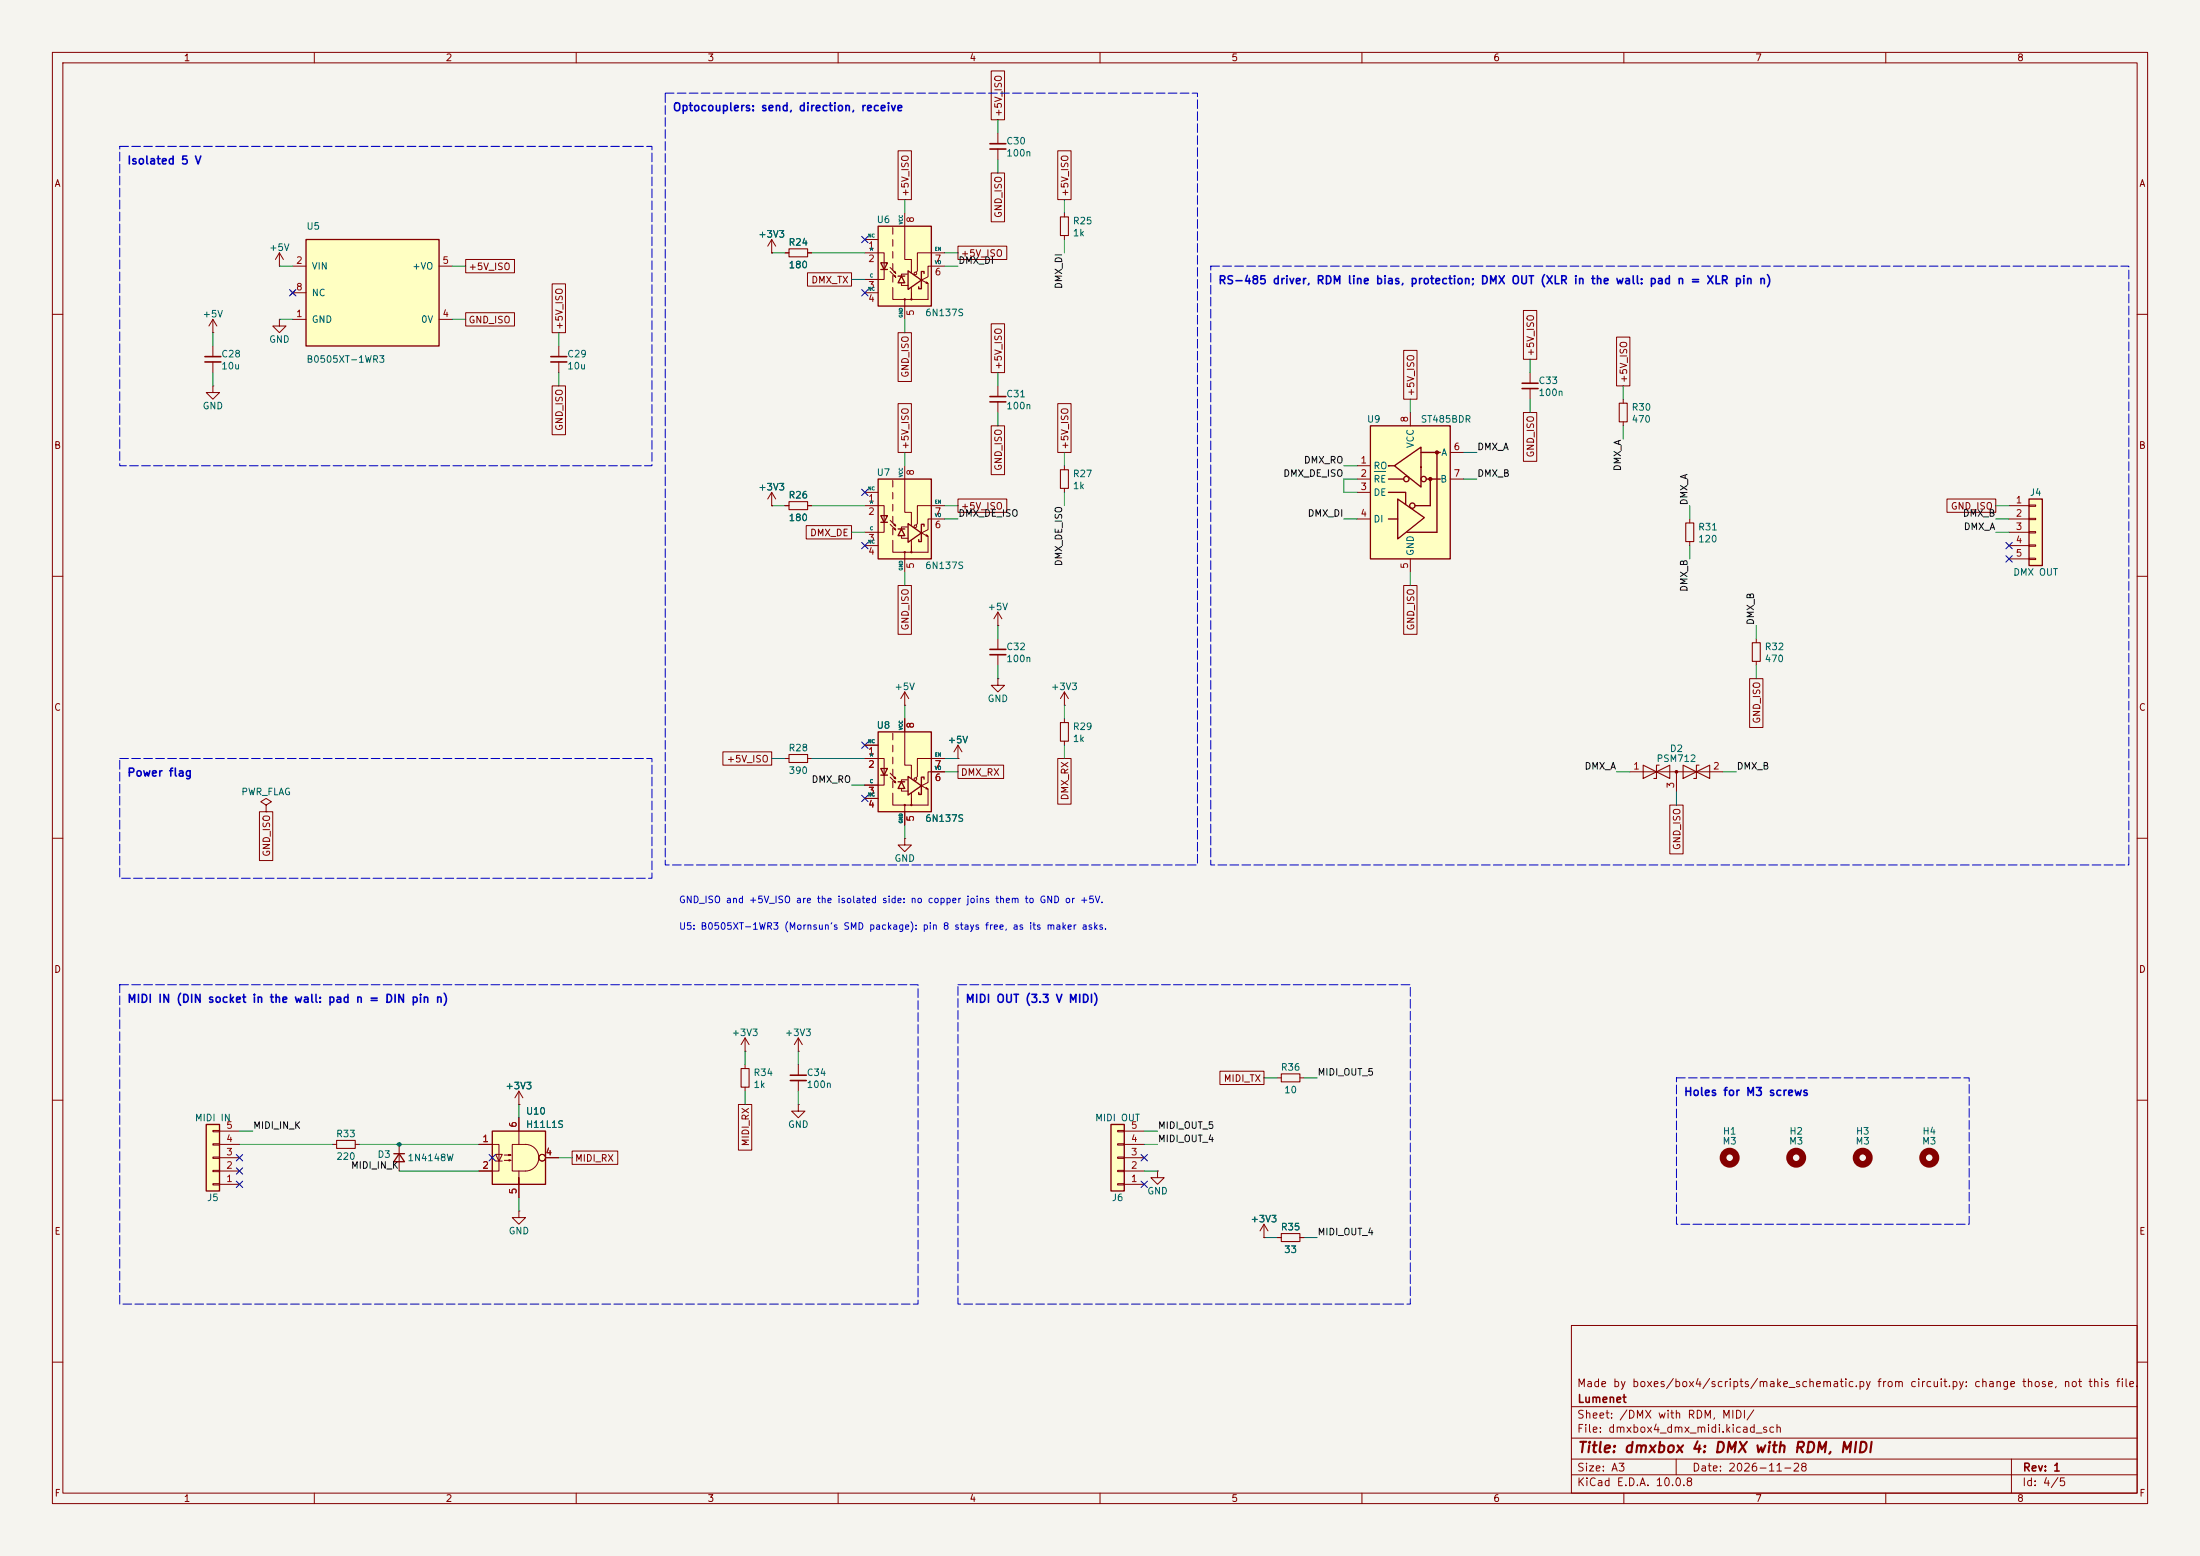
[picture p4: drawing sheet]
<svg xmlns="http://www.w3.org/2000/svg" width="420mm" height="297mm" viewBox="0 0 420 297" stroke-linecap="round" stroke-linejoin="round" font-family="sans-serif">
<path d="M0 0h420v297h-420z" fill="#f5f4ef" stroke="#f5f4ef" stroke-width=".19"/>
<g fill="none" stroke="#840000" stroke-width=".19">
<path d="M10 10h400v277h-400zM12 12h396v273h-396zM60 10v2M110 10v2M160 10v2M210 10v2M260 10v2M310 10v2M360 10v2M10 60h2M408 60h2M10 110h2"/>
<path d="M408 110h2M10 160h2M408 160h2M10 210h2M408 210h2M300 253h108v32h-108zM10 260h2M300 278.5h108M300 274.5h108M300 268.5h108M320 278.5v3M384 278.5v6.5"/>
<path d="M408 260h2M60 285v2M110 285v2M160 285v2M210 285v2M260 285v2M300 281.5h108M310 285v2M360 285v2"/>
</g>
<path d="M39.4 214.6h2.5v12.7h-2.5z" fill="#ffffc2"/>
<path d="M39.4 214.6h2.5v12.7h-2.5z" fill="none" stroke="#840000" stroke-width=".25"/>
<path d="M40.6 218.3h1.3v.3h-1.3zM40.6 215.8h1.3v.2h-1.3zM41.9 218.4h3.8M41.9 215.9h3.8M40.6 225.9h1.3v.3h-1.3zM40.6 223.4h1.3v.2h-1.3zM40.6 220.9h1.3v.2h-1.3zM41.9 226.1h3.8M41.9 223.5h3.8M41.9 221h3.8" fill="none" stroke="#840000" stroke-width=".19"/>
<circle cx="368.3" cy="221" r="1.27" fill="none" stroke="#840000" stroke-width="1.3"/>
<path d="M167.6 43.2h10.2v15.2h-10.2z" fill="#ffffc2"/>
<g fill="none" stroke="#840000" stroke-width=".19">
<path d="M165.1 48.3h3.7v5h-3.7M165.1 45.7h2.5M165.1 55.9h2.5M169.9 51.1l1.1 1-.4-.1 .2-.2 .2 .3M169.9 51.8l1.1 1.1-.4-.2 .2-.2 .2 .4M170.4 54.9v2.3h2.3M170.4 43.4v1.3M170.4 45.7v1.3M170.4 48v1.3M170.4 50.3v1.3M170.4 52.6v1.2M172.1 54.1v.4h1.3"/>
<path d="M172.7 40.6v8.9h1.3v2.6M173.2 52.3h-1.1v.4M174 55.9v1.3h-1.3v3.8M180.3 50.8h-3.1v2l-1.3 .7 1.3 .6v3.1h-3.2v-2.3M180.3 48.3h-5.2v3.4l-.2 .3"/>
<circle cx="174.8" cy="52.2" r=".25"/>
</g>
<path d="M167.6 43.2h10.2v15.2h-10.2zM168.1 50.2h1.3l-.6 1.2zM168.1 51.4h1.3M171.4 52.7h1.3M172.1 52.7l.6 1.3h-1.3zM173.4 51.7l2.5 1.8-2.5 1.7zM175.9 53.5v1.6h-.5v-.4M176.4 52.2v-.4h-.5v1.7" fill="none" stroke="#840000" stroke-width=".25"/>
<g fill="#840000" stroke="#840000" stroke-width=".19">
<path d="M176.9 53.8l.3 .3-.4-.1z"/>
<circle cx="172.7" cy="57.1" r=".13"/>
<circle cx="174" cy="57.1" r=".13"/>
</g>
<path d="M167.6 139.7h10.2v15.2h-10.2z" fill="#ffffc2"/>
<g fill="none" stroke="#840000" stroke-width=".19">
<path d="M170.4 140v1.2M172.7 137.2v8.9h1.3v2.5M165.1 144.8h3.7v5.1h-3.7M165.1 142.2h2.5M165.1 152.4h2.5M169.9 147.6l1.1 1.1-.4-.2 .2-.2 .2 .4M169.9 148.3l1.1 1.1-.4-.2 .2-.1 .2 .3M170.4 151.4v2.3h2.3M170.4 142.2v1.3M170.4 144.5v1.3M170.4 146.8v1.3M170.4 149.1v1.3"/>
<path d="M172.1 150.6v.4h1.3M173.2 148.8h-1.1v.4M174 152.4v1.3h-1.3v3.8M180.3 147.3h-3.1v2.1l-1.3 .6 1.3 .6v3.1h-3.2v-2.3M180.3 144.8h-5.2v3.4l-.2 .3M152.4 210.8v1.3h1.3l-1.3 1.3-1.3-1.3h1.3M152.4 210.8h.1M152.4 203.2v2M152.4 206.2v2.1M241.3 236.2h.1M241.3 233.7l-.8 1.2M241.3 233.7l.8 1.2"/>
<path d="M241.3 233.7v2.5M243.8 236.2h.8M248.2 236.2h.7"/>
<circle cx="174.8" cy="148.7" r=".25"/>
</g>
<path d="M167.6 139.7h10.2v15.2h-10.2zM168.1 146.7h1.3l-.6 1.3zM168.1 148h1.3M171.4 149.2h1.3M172.1 149.2l.6 1.3h-1.3zM173.4 148.2l2.5 1.8-2.5 1.8zM175.9 150v1.6h-.5v-.3M176.4 148.7v-.4h-.5v1.7" fill="none" stroke="#840000" stroke-width=".25"/>
<g fill="#840000" stroke="#840000" stroke-width=".19">
<path d="M176.9 150.3l.3 .3h-.4z"/>
<circle cx="172.7" cy="153.7" r=".13"/>
<circle cx="174" cy="153.7" r=".13"/>
</g>
<path d="M150.9 205.2h3M150.9 206.2h3" fill="none" stroke="#840000" stroke-width=".3"/>
<path d="M244.6 235.5h3.6v1.5h-3.6z" fill="none" stroke="#840000" stroke-width=".2"/>
<path d="M167.6 91.4h10.2v15.3h-10.2z" fill="#ffffc2"/>
<g fill="none" stroke="#840000" stroke-width=".19">
<path d="M203.2 40.6v.8M203.2 45v.7M106.7 66v2.1M106.7 69.1v2M309.9 76.2v.8M149.9 96.5h.7M154.2 96.5h.7M165.1 96.5h3.7v5.1h-3.7M165.1 94h2.5M169.9 99.3l1.1 1.1-.4-.2 .2-.2 .2 .4M170.4 91.7v1.3M170.4 94v1.3"/>
<path d="M170.4 96.3v1.2M170.4 98.6v1.2M172.7 88.9v8.9h1.3v2.5M180.3 99.1h-3.1v2l-1.3 .6 1.3 .7v3h-3.2v-2.3M180.3 96.5h-5.2v3.4l-.2 .3M309.9 80.5v.8M165.1 104.1h2.5M169.9 100.1l1.1 1.1-.4-.2 .2-.2 .2 .4M170.4 103.1v2.3h2.3M170.4 100.8v1.3M172.1 102.4v.3h1.3M173.2 100.6h-1.1v.4"/>
<path d="M174 104.1v1.3h-1.3v3.8M50.8 153.7l1-.7-1-.6-1 .6 1 .7v1.2M50.8 154.9h.1M172.7 160v1.3h1.3l-1.3 1.3-1.3-1.3h1.3M172.7 160h.1M76.2 218.4v5.1M99.1 210.8h.1M99.1 208.3l-.8 1.3M99.1 208.3l.7 1.3M99.1 208.3v2.5"/>
<circle cx="174.8" cy="100.5" r=".25"/>
</g>
<path d="M167.6 91.4h10.2v15.3h-10.2zM168.1 98.4h1.3l-.6 1.3zM168.1 99.7h1.3M173.4 99.9l2.5 1.8-2.5 1.8zM171.4 101h1.3M172.1 101l.6 1.2h-1.3zM175.9 101.7v1.7h-.5v-.4M176.4 100.5v-.4h-.5v1.6M75.2 220.2h2M76.2 220.2l1 1.5h-2z" fill="none" stroke="#840000" stroke-width=".25"/>
<g fill="#840000" stroke="#840000" stroke-width=".19">
<path d="M176.9 102.1l.3 .3-.4-.1z"/>
<circle cx="172.7" cy="105.4" r=".13"/>
<circle cx="174" cy="105.4" r=".13"/>
</g>
<path d="M105.2 68.1h3M105.2 69.1h3" fill="none" stroke="#840000" stroke-width=".3"/>
<path d="M202.4 41.4h1.6v3.6h-1.6zM309.1 77h1.5v3.5h-1.5zM150.6 95.8h3.6v1.5h-3.6z" fill="none" stroke="#840000" stroke-width=".2"/>
<path d="M94 215.9h10.1v10.2h-10.1z" fill="#ffffc2"/>
<path d="M94 215.9h10.1v10.2h-10.1z" fill="none" stroke="#840000" stroke-width=".25"/>
<g fill="none" stroke="#840000" stroke-width=".19">
<path d="M91.4 218.4h3.8v5.1h-3.8M97.8 218.4h2.5a2.54 2.54 0 0 1 2.6 2.6 2.54 2.54 0 0 1-2.6 2.5h-2.5zM99.1 213.4v5M94.6 220.3h1.3l-.7 1.3zM94.6 221.6h1.3M96.3 220.5h1.2l-.3 .1v-.3l.3 .2M96.3 221.5h1.2l-.3 .1v-.2l.3 .1M99.1 223.5v2.6v-1.3M99.1 231.1v1.3h1.2l-1.2 1.3-1.3-1.3h1.3M99.1 231.1h.1M99.1 226.1v2.5M104.1 221h2.6"/>
<circle cx="103.5" cy="221" r=".63"/>
</g>
<path d="M58.4 45.7h25.4v20.3h-25.4z" fill="#ffffc2"/>
<path d="M58.4 45.7h25.4v20.3h-25.4z" fill="none" stroke="#840000" stroke-width=".25"/>
<g fill="none" stroke="#840000" stroke-width=".19">
<path d="M55.5 55.5l.8 .8M55.9 50.8h2.5M55.9 55.9h2.5M56.3 55.5l-.8 .8M83.8 50.8h2.6M149.9 48.3h.7M154.2 48.3h.7M40.6 63.5h.1M40.6 61l-.7 1.2M40.6 61l.8 1.2M40.6 61v2.5M53.3 61v1.2h1.3l-1.3 1.3-1.2-1.3h1.2"/>
<path d="M53.3 61h.1M55.9 61h2.5M83.8 61h2.6M190.5 73.7v2M190.5 76.7v2M203.2 88.9v.8M203.2 93.2v.8M172.7 134.6h.1M172.7 132.1l-.7 1.3M172.7 132.1l.8 1.3M172.7 132.1v2.5M182.9 144.8h.1"/>
<path d="M182.9 142.2l-.8 1.3M182.9 142.2l.7 1.3M182.9 142.2v2.6M63.5 218.4h.8M67.8 218.4h.8"/>
</g>
<path d="M150.6 47.5h3.6v1.5h-3.6zM202.4 89.7h1.6v3.5h-1.6zM64.3 217.7h3.5v1.5h-3.5z" fill="none" stroke="#840000" stroke-width=".2"/>
<path d="M189 75.7h3M189 76.7h3" fill="none" stroke="#840000" stroke-width=".3"/>
<path d="M261.6 81.3h15.3v25.4h-15.3z" fill="#ffffc2"/>
<g fill="none" stroke="#840000" stroke-width=".25">
<path d="M261.6 81.3h15.3v25.4h-15.3zM265 94h3.4v2.3M265 91.4h3M265 99.1h1.7M265.2 88.9h-.2h1.1M266.2 88.9l5.1-3.6v7.7zM266.8 95.3l5.1 3.5-5.1 4.1zM271.3 86.4h3.7M272.3 91.4h2.7M273 91.4v5.1h-2.9M274.3 86.4v15.2h-5.7"/>
<circle cx="268.5" cy="91.4" r=".51"/>
<circle cx="269.6" cy="96.5" r=".51"/>
<circle cx="271.8" cy="91.4" r=".51"/>
</g>
<g fill="#840000" stroke="#840000" stroke-width=".25">
<circle cx="273.1" cy="91.4" r=".28"/>
<circle cx="274.3" cy="86.4" r=".28"/>
</g>
<g fill="none" stroke="#840000" stroke-width=".19">
<path d="M190.5 25.4v2M190.5 28.4v2.1M53.3 50.8h.1M53.3 48.3l-.7 1.2M53.3 48.3l.8 1.2M53.3 48.3v2.5M40.6 73.7v1.2h1.3l-1.3 1.3-1.2-1.3h1.2M40.6 73.7h.1M40.6 66v2.1M40.6 69.1v2M269.2 78.7v2.6M292.1 71.1v2.1"/>
<path d="M292.1 74.2v2M259.1 88.9h2.5M259.1 91.4h2.5M259.1 94h2.5M259.1 99.1h2.5M276.9 91.4h2.5M276.9 86.4h2.5M190.5 119.4h.1M190.5 116.8v2.6M190.5 116.8l-.8 1.3M190.5 116.8l.8 1.3M269.2 106.7v2.5"/>
<path d="M190.5 129.5v1.3h1.3l-1.3 1.3-1.3-1.3h1.3M190.5 129.5h.1M190.5 121.9v2.1M190.5 125v2M203.2 134.6h.1M203.2 132.1v2.5M203.2 137.2v.7M203.2 132.1l-.8 1.3M203.2 132.1l.8 1.3M335.3 121.9v.8M335.3 126.2v.8M149.9 144.8h.7"/>
<path d="M154.2 144.8h.7M203.2 141.5v.7"/>
</g>
<path d="M262.4 90h2.1" fill="none" stroke="#006464" stroke-width=".19"/>
<path d="M189 27.4h3M189 28.4h3M39.1 68.1h3.1M39.1 69.1h3.1M290.6 73.2h3M290.6 74.2h3M189 124h3M189 125h3" fill="none" stroke="#840000" stroke-width=".3"/>
<path d="M202.4 137.9h1.6v3.6h-1.6zM334.5 122.7h1.5v3.5h-1.5zM150.6 144h3.6v1.5h-3.6z" fill="none" stroke="#840000" stroke-width=".2"/>
<path d="M387.3 95.3h2.6v12.7h-2.6z" fill="#ffffc2"/>
<path d="M387.3 95.3h2.6v12.7h-2.6z" fill="none" stroke="#840000" stroke-width=".25"/>
<g fill="none" stroke="#840000" stroke-width=".19">
<path d="M147.3 48.3h.1M147.3 45.7v2.6M147.3 45.7l-.7 1.3M147.3 45.7l.8 1.3M147.3 96.5h.1M147.3 94l-.7 1.3M147.3 94l.8 1.3M147.3 94v2.5M322.6 99.1v.7M383.5 96.5h3.8M383.5 99.1h3.8M387.3 96.4h1.3v.2h-1.3z"/>
<path d="M387.3 98.9h1.3v.3h-1.3zM322.6 103.4v.7M383.5 101.6h3.8M383.5 104.1h3.8M383.5 106.7h3.8M387.3 101.5h1.3v.2h-1.3zM387.3 104h1.3v.3h-1.3zM387.3 106.6h1.3v.2h-1.3zM311.1 147.3h17.8M320 147.3v3.8M142.2 198.1l-.7 1.3M142.2 198.1l.8 1.3"/>
<path d="M142.2 198.1v2.6M152.4 198.1l-.8 1.3M152.4 198.1l.8 1.3M152.4 198.1v2.6M142.2 200.7h.1M142.2 203.2v.8M142.2 207.5v.8M152.4 200.7h.1"/>
</g>
<path d="M321.8 99.8h1.5v3.6h-1.5zM313.7 146.1v2.5l5.1-2.5v2.5zM316.7 146.1h-.5v2.5h-.5M321.3 146.1l5.1 2.5v-2.5l-5.1 2.5zM324.4 146.1h-.6v2.5h-.5M141.5 204h1.5v3.5h-1.5z" fill="none" stroke="#840000" stroke-width=".2"/>
<circle cx="320" cy="147.3" r=".25" fill="#840000" stroke="#840000" stroke-width=".19"/>
<g fill="none" stroke="#840000" stroke-width="1.3">
<circle cx="330.2" cy="221" r="1.27"/>
<circle cx="342.9" cy="221" r="1.27"/>
</g>
<path d="M212.1 214.6h2.5v12.7h-2.5z" fill="#ffffc2"/>
<path d="M212.1 214.6h2.5v12.7h-2.5z" fill="none" stroke="#840000" stroke-width=".25"/>
<g fill="none" stroke="#840000" stroke-width=".19">
<path d="M189.2 13.5h2.6v9.4h-2.6zM171.4 28.8h2.6v9.3h-2.6zM189.2 33h2.6v9.3h-2.6zM201.9 28.8h2.6v9.3h-2.6zM88.9 59.7h9.3v2.5h-9.3zM88.9 49.5h9.3v2.6h-9.3zM105.4 54.2h2.6v9.3h-2.6zM147.3 48.3h.1M149.9 48.3h.7M154.2 52.1h8.4v2.5h-8.4zM154.2 48.3h.7M182.9 47h9.3v2.5h-9.3z"/>
<path d="M290.8 59.3h2.6v9.3h-2.6zM105.4 73.7h2.6v9.3h-2.6zM171.4 63.5h2.6v9.3h-2.6zM171.4 77h2.6v9.4h-2.6zM189.2 61.8h2.6v9.3h-2.6zM201.9 77h2.6v9.4h-2.6zM268 66.9h2.5v9.3h-2.5zM290.8 78.7h2.6v9.4h-2.6zM308.6 64.3h2.6v9.4h-2.6zM147.3 96.5h.1M149.9 96.5h.7M154.2 96.5h.7"/>
<path d="M182.9 95.2h9.3v2.6h-9.3zM189.2 81.3h2.6v9.3h-2.6zM371.7 95.2h9.3v2.6h-9.3zM153.9 100.3h8.7v2.6h-8.7zM171.4 111.8h2.6v9.3h-2.6zM268 111.8h2.5v9.3h-2.5zM172.7 137.2v2.5M334 129.5h2.6v9.4h-2.6zM49.5 154.9h2.6v9.4h-2.6zM138 143.5h9.3v2.6h-9.3zM165.1 142.2h2.5M165.1 144.8h2.5"/>
<path d="M165.1 149.9h2.5M165.1 152.4h2.5M172.7 154.9v2.6M177.8 144.8h2.5M177.8 147.3h2.5M182.9 146h8.7v2.6h-8.7zM182.9 144.8h.1M201.9 144.8h2.6v8.7h-2.6zM318.8 153.7h2.5v9.3h-2.5zM91.4 218.4h2.6M99.1 210.8h.1M99.1 213.4v2.5"/>
<path d="M109.2 219.7h8.7v2.6h-8.7zM141 210.8h2.5v8.7h-2.5zM213.4 218.3h1.2v.3h-1.2zM213.4 215.8h1.2v.2h-1.2zM214.6 218.4h3.8M214.6 215.9h3.8M232.9 204.5h8.4v2.5h-8.4zM243.8 205.7h.8M248.2 205.7h.7M91.4 223.5h2.6M99.1 226.1v2.5M104.1 221h2.6"/>
<path d="M213.4 225.9h1.2v.3h-1.2zM213.4 223.4h1.2v.2h-1.2zM213.4 220.9h1.2v.2h-1.2zM214.6 226.1h3.8M214.6 223.5h3.8M214.6 221h3.8M221 223.5v1.3h1.2l-1.2 1.3-1.3-1.3h1.3M221 223.5h.1M241.3 236.2h.1M243.8 236.2h.8M248.2 236.2h.7"/>
<circle cx="103.5" cy="221" r=".63"/>
</g>
<circle cx="355.6" cy="221" r="1.27" fill="none" stroke="#840000" stroke-width="1.3"/>
<path d="M244.6 205h3.6v1.5h-3.6z" fill="none" stroke="#840000" stroke-width=".2"/>
<g fill="none" stroke="#009600" stroke-width=".19">
<path d="M172.7 38.1v2.5M190.5 22.9v2.5M190.5 30.5v2.5M203.2 38.1v2.5M53.3 50.8h2.6M86.4 50.8h2.5M147.3 48.3h2.6M154.9 48.3h10.2M162.6 53.3h2.5M180.3 48.3h2.6M180.3 50.8h2.6M203.2 45.7v2.6"/>
<path d="M40.6 63.5v2.5M40.6 71.1v2.6M53.3 61h2.6M86.4 61h2.5M106.7 63.5v2.5M106.7 71.1v2.6M172.7 61v2.5M190.5 71.1v2.6M190.5 78.7v2.6M269.2 76.2v2.5M292.1 68.6v2.5M292.1 76.2v2.5"/>
<path d="M309.9 73.7v2.5M147.3 96.5h2.6M154.9 96.5h10.2M172.7 86.4v2.5M180.3 99.1h2.6M180.3 96.5h2.6M203.2 86.4v2.5M203.2 94v2.5M256.5 88.9h2.6M256.5 99.1h2.6M259.1 91.4h-2.6v2.6h2.6M279.4 86.4h2.5"/>
<path d="M279.4 91.4h2.5M309.9 81.3v2.5M322.6 96.5v2.6M381 99.1h2.5M381 96.5h2.5M162.6 101.6h2.5M172.7 109.2v2.6M190.5 119.4v2.5M269.2 109.2v2.6M322.6 104.1v2.6M335.3 119.4v2.5M381 101.6h2.5"/>
<path d="M172.7 134.6v2.6M190.5 127v2.5M203.2 134.6v2.6M335.3 127v2.5M147.3 144.8h2.6M154.9 144.8h10.2M162.6 149.9h2.5M172.7 157.5v2.5M180.3 144.8h2.6M180.3 147.3h2.6M203.2 142.2v2.6M308.6 147.3h2.5"/>
<path d="M320 151.1v2.6M328.9 147.3h2.6M45.7 215.9h2.6M45.7 218.4h17.8M68.6 218.4h22.8M99.1 210.8v2.6M142.2 200.7v2.5M142.2 208.3v2.5M152.4 200.7v2.5M152.4 208.3v2.5M218.4 215.9h2.6M218.4 218.4h2.6"/>
<path d="M241.3 205.7h2.5M248.9 205.7h2.6M76.2 223.5h15.2M99.1 228.6v2.5M106.7 221h2.5M218.4 223.5h2.6M241.3 236.2h2.5M248.9 236.2h2.6"/>
</g>
<g fill="none" stroke="#000084" stroke-width=".19">
<path d="M55.3 55.3l1.2 1.2M56.5 55.3l-1.2 1.2M164.5 55.3l1.2 1.2M164.5 45.1l1.2 1.2M165.7 55.3l-1.2 1.2M165.7 45.1l-1.2 1.2M164.5 93.4l1.2 1.2M165.7 93.4l-1.2 1.2M164.5 103.5l1.2 1.2M165.7 103.5l-1.2 1.2M382.9 103.5l1.2 1.2M382.9 106.1l1.2 1.2"/>
<path d="M384.1 103.5l-1.2 1.2M384.1 106.1l-1.2 1.2M164.5 141.6l1.2 1.2M164.5 151.8l1.2 1.2M165.7 141.6l-1.2 1.2M165.7 151.8l-1.2 1.2M45.1 220.4l1.2 1.2M45.1 222.9l1.2 1.2M45.1 225.5l1.2 1.2M46.3 220.4l-1.2 1.2M46.3 222.9l-1.2 1.2M46.3 225.5l-1.2 1.2"/>
<path d="M93.4 220.4l1.2 1.2M94.6 220.4l-1.2 1.2M217.8 225.5l1.2 1.2M217.8 220.4l1.2 1.2M219 225.5l-1.2 1.2M219 220.4l-1.2 1.2"/>
</g>
<path d="M127 17.8h101.6v147.3h-101.6zM22.9 27.9h101.6v61h-101.6zM231.1 50.8h175.3v114.3h-175.3zM22.9 144.8h101.6v22.8h-101.6zM22.9 188h152.4v60.9h-152.4zM182.9 188h86.3v60.9h-86.3zM320 205.7h55.9v28h-55.9z" fill="none" stroke="#0000c2" stroke-width=".19" stroke-dasharray="1.7 .6"/>
<circle cx="76.2" cy="218.4" r=".46" fill="#009600"/>
<text font-size="2" fill="#840000" x="301" y="277.8">Title: dmxbox 4: DMX with RDM, MIDI</text>
<g font-size="1.5" fill="#0000c2">
<text x="128.3" y="21.6">Optocouplers: send, direction, receive</text>
<text x="24.2" y="31.8">Isolated 5 V</text>
<text x="232.5" y="54.6">RS-485 driver, RDM line bias, protection; DMX OUT (XLR in the wall: pad n = XLR pin n)</text>
<text x="24.2" y="148.6">Power flag</text>
<text x="24.2" y="191.8">MIDI IN (DIN socket in the wall: pad n = DIN pin n)</text>
<text x="184.2" y="191.8">MIDI OUT (3.3 V MIDI)</text>
<text x="321.4" y="209.6">Holes for M3 screws</text>
</g>
<g font-size="1.5" fill="#840000">
<text x="300.9" y="265.1">Made by boxes/box4/scripts/make_schematic.py from circuit.py: change those, not this file.</text>
<text x="301" y="268.1">Lumenet</text>
<text x="300.9" y="273.8">File: dmxbox4_dmx_midi.kicad_sch</text>
<text x="300.9" y="271.1">Sheet: /DMX with RDM, MIDI/</text>
<text x="300.9" y="281.2">Size: A3</text>
<text x="322.9" y="281.2">Date: 2026-11-28</text>
<text x="386" y="281.2">Rev: 1</text>
<text x="300.9" y="284">KiCad E.D.A. 10.0.8</text>
<text x="385.9" y="284">Id: 4/5</text>
</g>
<g font-size="1.3" fill="#840000">
<text x="35" y="12">1</text>
<text x="85" y="12">2</text>
<text x="135" y="12">3</text>
<text x="185" y="12">4</text>
<text x="235" y="12">5</text>
<text x="285" y="12">6</text>
<text x="335" y="12">7</text>
<text x="385" y="12">8</text>
<text x="191.6" y="22.4" transform="rotate(-90 191.6 22.4)">+5V_ISO</text>
<text x="10.3" y="36">A</text>
<text x="408.3" y="36">A</text>
<text x="173.8" y="37.7" transform="rotate(-90 173.8 37.7)">+5V_ISO</text>
<text x="191.6" y="41.7" transform="rotate(-90 191.6 41.7)">GND_ISO</text>
<text x="204.3" y="37.7" transform="rotate(-90 204.3 37.7)">+5V_ISO</text>
<text x="89.3" y="51.9">+5V_ISO</text>
<text x="183.3" y="49.3">+5V_ISO</text>
<text x="154.8" y="54.4">DMX_TX</text>
<text x="89.3" y="62">GND_ISO</text>
<text x="107.7" y="63.1" transform="rotate(-90 107.7 63.1)">+5V_ISO</text>
<text x="191.6" y="70.7" transform="rotate(-90 191.6 70.7)">+5V_ISO</text>
<text x="293.2" y="68.1" transform="rotate(-90 293.2 68.1)">+5V_ISO</text>
<text x="173.8" y="72.2" transform="rotate(-90 173.8 72.2)">GND_ISO</text>
<text x="270.3" y="75.8" transform="rotate(-90 270.3 75.8)">+5V_ISO</text>
<text x="310.9" y="73.2" transform="rotate(-90 310.9 73.2)">+5V_ISO</text>
<text x="107.7" y="82.3" transform="rotate(-90 107.7 82.3)">GND_ISO</text>
<text x="10.2" y="86">B</text>
<text x="173.8" y="85.9" transform="rotate(-90 173.8 85.9)">+5V_ISO</text>
<text x="191.6" y="90" transform="rotate(-90 191.6 90)">GND_ISO</text>
<text x="204.3" y="85.9" transform="rotate(-90 204.3 85.9)">+5V_ISO</text>
<text x="293.2" y="87.4" transform="rotate(-90 293.2 87.4)">GND_ISO</text>
<text x="408.2" y="86">B</text>
<text x="183.3" y="97.6">+5V_ISO</text>
<text x="372.3" y="97.6">GND_ISO</text>
<text x="154.5" y="102.7">DMX_DE</text>
<text x="173.8" y="120.4" transform="rotate(-90 173.8 120.4)">GND_ISO</text>
<text x="270.3" y="120.4" transform="rotate(-90 270.3 120.4)">GND_ISO</text>
<text x="10.2" y="136">C</text>
<text x="408.2" y="136">C</text>
<text x="336.3" y="138.2" transform="rotate(-90 336.3 138.2)">GND_ISO</text>
<text x="138.6" y="145.8">+5V_ISO</text>
<text x="183.3" y="148.4">DMX_RX</text>
<text x="204.3" y="152.9" transform="rotate(-90 204.3 152.9)">DMX_RX</text>
<text x="51.9" y="163.6" transform="rotate(-90 51.9 163.6)">GND_ISO</text>
<text x="321.1" y="162.4" transform="rotate(-90 321.1 162.4)">GND_ISO</text>
<text x="10.2" y="186">D</text>
<text x="408.2" y="186">D</text>
<text x="233.5" y="206.8">MIDI_TX</text>
<text x="143.3" y="218.9" transform="rotate(-90 143.3 218.9)">MIDI_RX</text>
<text x="109.7" y="222">MIDI_RX</text>
<text x="10.3" y="236">E</text>
<text x="408.3" y="236">E</text>
<text x="10.3" y="286">F</text>
<text x="35" y="287">1</text>
<text x="85" y="287">2</text>
<text x="135" y="287">3</text>
<text x="185" y="287">4</text>
<text x="235" y="287">5</text>
<text x="285" y="287">6</text>
<text x="335" y="287">7</text>
<text x="385" y="287">8</text>
<text x="408.3" y="286">F</text>
</g>
<g font-size="1.3" fill="#006464">
<text x="192" y="27.9">C30</text>
<text x="192" y="30.2">100n</text>
<text x="58.4" y="44.1">U5</text>
<text x="144.7" y="45.7">+3V3</text>
<text x="150.4" y="47.2">R24</text>
<text x="167.3" y="42.9">U6</text>
<text x="204.7" y="43.1">R25</text>
<text x="204.7" y="45.4">1k</text>
<text x="51.3" y="48.2">+5V</text>
<text x="59.4" y="51.8">VIN</text>
<text x="78.6" y="51.8">+VO</text>
<text x="150.5" y="51.5">180</text>
<text x="59.4" y="56.8">NC</text>
<text x="38.6" y="60.9">+5V</text>
<text x="51.3" y="65.7">GND</text>
<text x="59.4" y="61.9">GND</text>
<text x="80.3" y="61.9">0V</text>
<text x="176.5" y="60.7">6N137S</text>
<text x="42.1" y="68.5">C28</text>
<text x="42.1" y="70.8">10u</text>
<text x="58.4" y="69.5">B0505XT-1WR3</text>
<text x="108.2" y="68.5">C29</text>
<text x="108.2" y="70.8">10u</text>
<text x="192" y="76.1">C31</text>
<text x="293.6" y="73.6">C33</text>
<text x="293.6" y="75.9">100n</text>
<text x="38.6" y="78.4">GND</text>
<text x="192" y="78.4">100n</text>
<text x="260.9" y="81">U9</text>
<text x="271.1" y="81">ST485BDR</text>
<text x="311.4" y="78.7">R30</text>
<text x="311.4" y="81">470</text>
<text x="262.1" y="89.9">RO</text>
<text x="270.2" y="85.6" transform="rotate(-90 270.2 85.6)">VCC</text>
<text x="275" y="87.3">A</text>
<text x="144.7" y="93.9">+3V3</text>
<text x="150.4" y="95.5">R26</text>
<text x="167.3" y="91.1">U7</text>
<text x="204.7" y="91.4">R27</text>
<text x="204.7" y="93.7">1k</text>
<text x="262.1" y="92.4">RE</text>
<text x="262.1" y="94.9">DE</text>
<text x="274.9" y="92.4">B</text>
<text x="387.4" y="94.9">J4</text>
<text x="150.5" y="99.8">180</text>
<text x="262.1" y="100">DI</text>
<text x="324.1" y="101.5">R31</text>
<text x="270.2" y="106.2" transform="rotate(-90 270.2 106.2)">GND</text>
<text x="324.1" y="103.8">120</text>
<text x="176.5" y="108.9">6N137S</text>
<text x="384.2" y="110.2">DMX OUT</text>
<text x="188.4" y="116.8">+5V</text>
<text x="192" y="124.4">C32</text>
<text x="336.8" y="124.4">R32</text>
<text x="192" y="126.7">100n</text>
<text x="336.8" y="126.7">470</text>
<text x="170.7" y="132">+5V</text>
<text x="188.4" y="134.3">GND</text>
<text x="200.5" y="132">+3V3</text>
<text x="150.4" y="143.7">R28</text>
<text x="167.3" y="139.4">U8</text>
<text x="180.8" y="142.2">+5V</text>
<text x="204.7" y="139.6">R29</text>
<text x="204.7" y="141.9">1k</text>
<text x="318.7" y="143.8">D2</text>
<text x="150.5" y="148">390</text>
<text x="316.1" y="145.7">PSM712</text>
<text x="46" y="152.1">PWR_FLAG</text>
<text x="176.5" y="157.2">6N137S</text>
<text x="170.7" y="164.8">GND</text>
<text x="139.6" y="198.1">+3V3</text>
<text x="149.7" y="198.1">+3V3</text>
<text x="96.4" y="208.2">+3V3</text>
<text x="143.7" y="205.7">R34</text>
<text x="143.7" y="208">1k</text>
<text x="153.9" y="205.7">C34</text>
<text x="153.9" y="208">100n</text>
<text x="244.4" y="204.7">R36</text>
<text x="245" y="209">10</text>
<text x="37.1" y="214.3">MIDI IN</text>
<text x="100.3" y="213.1">U10</text>
<text x="100.3" y="215.6">H11L1S</text>
<text x="150.3" y="215.6">GND</text>
<text x="209" y="214.3">MIDI OUT</text>
<text x="64.1" y="217.4">R33</text>
<text x="64.1" y="221.7">220</text>
<text x="72" y="221.3">D3</text>
<text x="77.7" y="221.9">1N4148W</text>
<text x="328.7" y="218.8">M3</text>
<text x="328.8" y="216.9">H1</text>
<text x="341.4" y="218.8">M3</text>
<text x="341.5" y="216.9">H2</text>
<text x="354.1" y="218.8">M3</text>
<text x="354.2" y="216.9">H3</text>
<text x="366.8" y="218.8">M3</text>
<text x="366.9" y="216.9">H4</text>
<text x="39.4" y="229.6">J5</text>
<text x="212.1" y="229.6">J6</text>
<text x="218.9" y="228.3">GND</text>
<text x="238.6" y="233.6">+3V3</text>
<text x="97" y="235.9">GND</text>
<text x="244.4" y="235.2">R35</text>
<text x="245" y="239.5">33</text>
</g>
<g font-size="1.3" fill="#a90000">
<text x="165.6" y="47.8">1</text>
<text x="174.8" y="42.6" transform="rotate(-90 174.8 42.6)">8</text>
<text x="56.4" y="50.7">2</text>
<text x="84.4" y="50.7">5</text>
<text x="165.6" y="50.3">2</text>
<text x="178.3" y="52.9">6</text>
<text x="178.3" y="50.3">7</text>
<text x="56.4" y="55.7">8</text>
<text x="165.6" y="55.4">3</text>
<text x="165.6" y="57.9">4</text>
<text x="56.4" y="60.8">1</text>
<text x="84.4" y="60.8">4</text>
<text x="174.8" y="60.4" transform="rotate(-90 174.8 60.4)">5</text>
<text x="269.1" y="80.7" transform="rotate(-90 269.1 80.7)">8</text>
<text x="259.6" y="88.8">1</text>
<text x="277.4" y="86.2">6</text>
<text x="174.8" y="90.9" transform="rotate(-90 174.8 90.9)">8</text>
<text x="259.6" y="91.3">2</text>
<text x="259.6" y="93.8">3</text>
<text x="277.4" y="91.3">7</text>
<text x="165.6" y="96">1</text>
<text x="165.6" y="98.6">2</text>
<text x="178.3" y="101.1">6</text>
<text x="178.3" y="98.6">7</text>
<text x="259.6" y="98.9">4</text>
<text x="384.7" y="96.4">1</text>
<text x="384.7" y="98.9">2</text>
<text x="384.7" y="101.5">3</text>
<text x="165.6" y="103.7">3</text>
<text x="165.6" y="106.2">4</text>
<text x="384.7" y="104">4</text>
<text x="384.7" y="106.5">5</text>
<text x="174.8" y="108.7" transform="rotate(-90 174.8 108.7)">5</text>
<text x="269.1" y="108.7" transform="rotate(-90 269.1 108.7)">5</text>
<text x="174.8" y="139.2" transform="rotate(-90 174.8 139.2)">8</text>
<text x="165.6" y="144.3">1</text>
<text x="165.6" y="146.8">2</text>
<text x="178.3" y="149.4">6</text>
<text x="178.3" y="146.8">7</text>
<text x="311.7" y="147.2">1</text>
<text x="326.9" y="147.2">2</text>
<text x="165.6" y="151.9">3</text>
<text x="165.6" y="154.5">4</text>
<text x="319.9" y="150.6" transform="rotate(-90 319.9 150.6)">3</text>
<text x="174.8" y="156.9" transform="rotate(-90 174.8 156.9)">5</text>
<text x="43.1" y="215.8">5</text>
<text x="98.9" y="215.4" transform="rotate(-90 98.9 215.4)">6</text>
<text x="215.8" y="215.8">5</text>
<text x="43.1" y="220.8">3</text>
<text x="43.1" y="218.3">4</text>
<text x="92" y="218.3">1</text>
<text x="104" y="220.8">4</text>
<text x="215.8" y="220.8">3</text>
<text x="215.8" y="218.3">4</text>
<text x="43.1" y="225.9">1</text>
<text x="43.1" y="223.4">2</text>
<text x="92" y="223.4">2</text>
<text x="215.8" y="225.9">1</text>
<text x="215.8" y="223.4">2</text>
<text x="98.9" y="228.1" transform="rotate(-90 98.9 228.1)">5</text>
</g>
<g font-size="1.3" fill="#0f0f0f">
<text x="182.9" y="50.7">DMX_DI</text>
<text x="203.1" y="55.3" transform="rotate(-90 203.1 55.3)">DMX_DI</text>
<text x="248.8" y="88.8">DMX_RO</text>
<text x="281.9" y="86.2">DMX_A</text>
<text x="244.9" y="91.3">DMX_DE_ISO</text>
<text x="281.9" y="91.3">DMX_B</text>
<text x="309.8" y="90" transform="rotate(-90 309.8 90)">DMX_A</text>
<text x="182.9" y="98.9">DMX_DE_ISO</text>
<text x="249.5" y="98.9">DMX_DI</text>
<text x="322.5" y="96.5" transform="rotate(-90 322.5 96.5)">DMX_A</text>
<text x="374.6" y="98.9">DMX_B</text>
<text x="374.8" y="101.5">DMX_A</text>
<text x="203.1" y="108.2" transform="rotate(-90 203.1 108.2)">DMX_DE_ISO</text>
<text x="322.5" y="113.1" transform="rotate(-90 322.5 113.1)">DMX_B</text>
<text x="335.2" y="119.4" transform="rotate(-90 335.2 119.4)">DMX_B</text>
<text x="154.8" y="149.7">DMX_RO</text>
<text x="302.4" y="147.2">DMX_A</text>
<text x="331.4" y="147.2">DMX_B</text>
<text x="251.4" y="205.6">MIDI_OUT_5</text>
<text x="48.2" y="215.8">MIDI_IN_K</text>
<text x="221" y="215.8">MIDI_OUT_5</text>
<text x="221" y="218.3">MIDI_OUT_4</text>
<text x="66.9" y="223.4">MIDI_IN_K</text>
<text x="251.4" y="236.1">MIDI_OUT_4</text>
</g>
<g font-size="1.3" fill="#0000c2">
<text x="129.5" y="172.7">GND_ISO and +5V_ISO are the isolated side: no copper joins them to GND or +5V.</text>
<text x="129.5" y="177.8">U5: B0505XT-1WR3 (Mornsun's SMD package): pin 8 stays free, as its maker asks.</text>
</g>
<g font-size=".6" fill="#006464">
<text x="165.7" y="45.5">NC</text>
<text x="172.5" y="42.9" transform="rotate(-90 172.5 42.9)">VCC</text>
<text x="166" y="53.1">C</text>
<text x="166" y="48">A</text>
<text x="178.4" y="48">EN</text>
<text x="178.4" y="50.6">VO</text>
<text x="165.7" y="55.6">NC</text>
<text x="172.5" y="60.7" transform="rotate(-90 172.5 60.7)">GND</text>
<text x="165.7" y="93.7">NC</text>
<text x="172.5" y="91.1" transform="rotate(-90 172.5 91.1)">VCC</text>
<text x="166" y="101.4">C</text>
<text x="166" y="96.3">A</text>
<text x="178.4" y="96.3">EN</text>
<text x="178.4" y="98.8">VO</text>
<text x="165.7" y="103.9">NC</text>
<text x="172.5" y="109" transform="rotate(-90 172.5 109)">GND</text>
<text x="165.7" y="142">NC</text>
<text x="172.5" y="139.4" transform="rotate(-90 172.5 139.4)">VCC</text>
<text x="166" y="149.6">C</text>
<text x="166" y="144.5">A</text>
<text x="178.4" y="144.5">EN</text>
<text x="178.4" y="147.1">VO</text>
<text x="165.7" y="152.2">NC</text>
<text x="172.5" y="157.2" transform="rotate(-90 172.5 157.2)">GND</text>
</g>
</svg>
